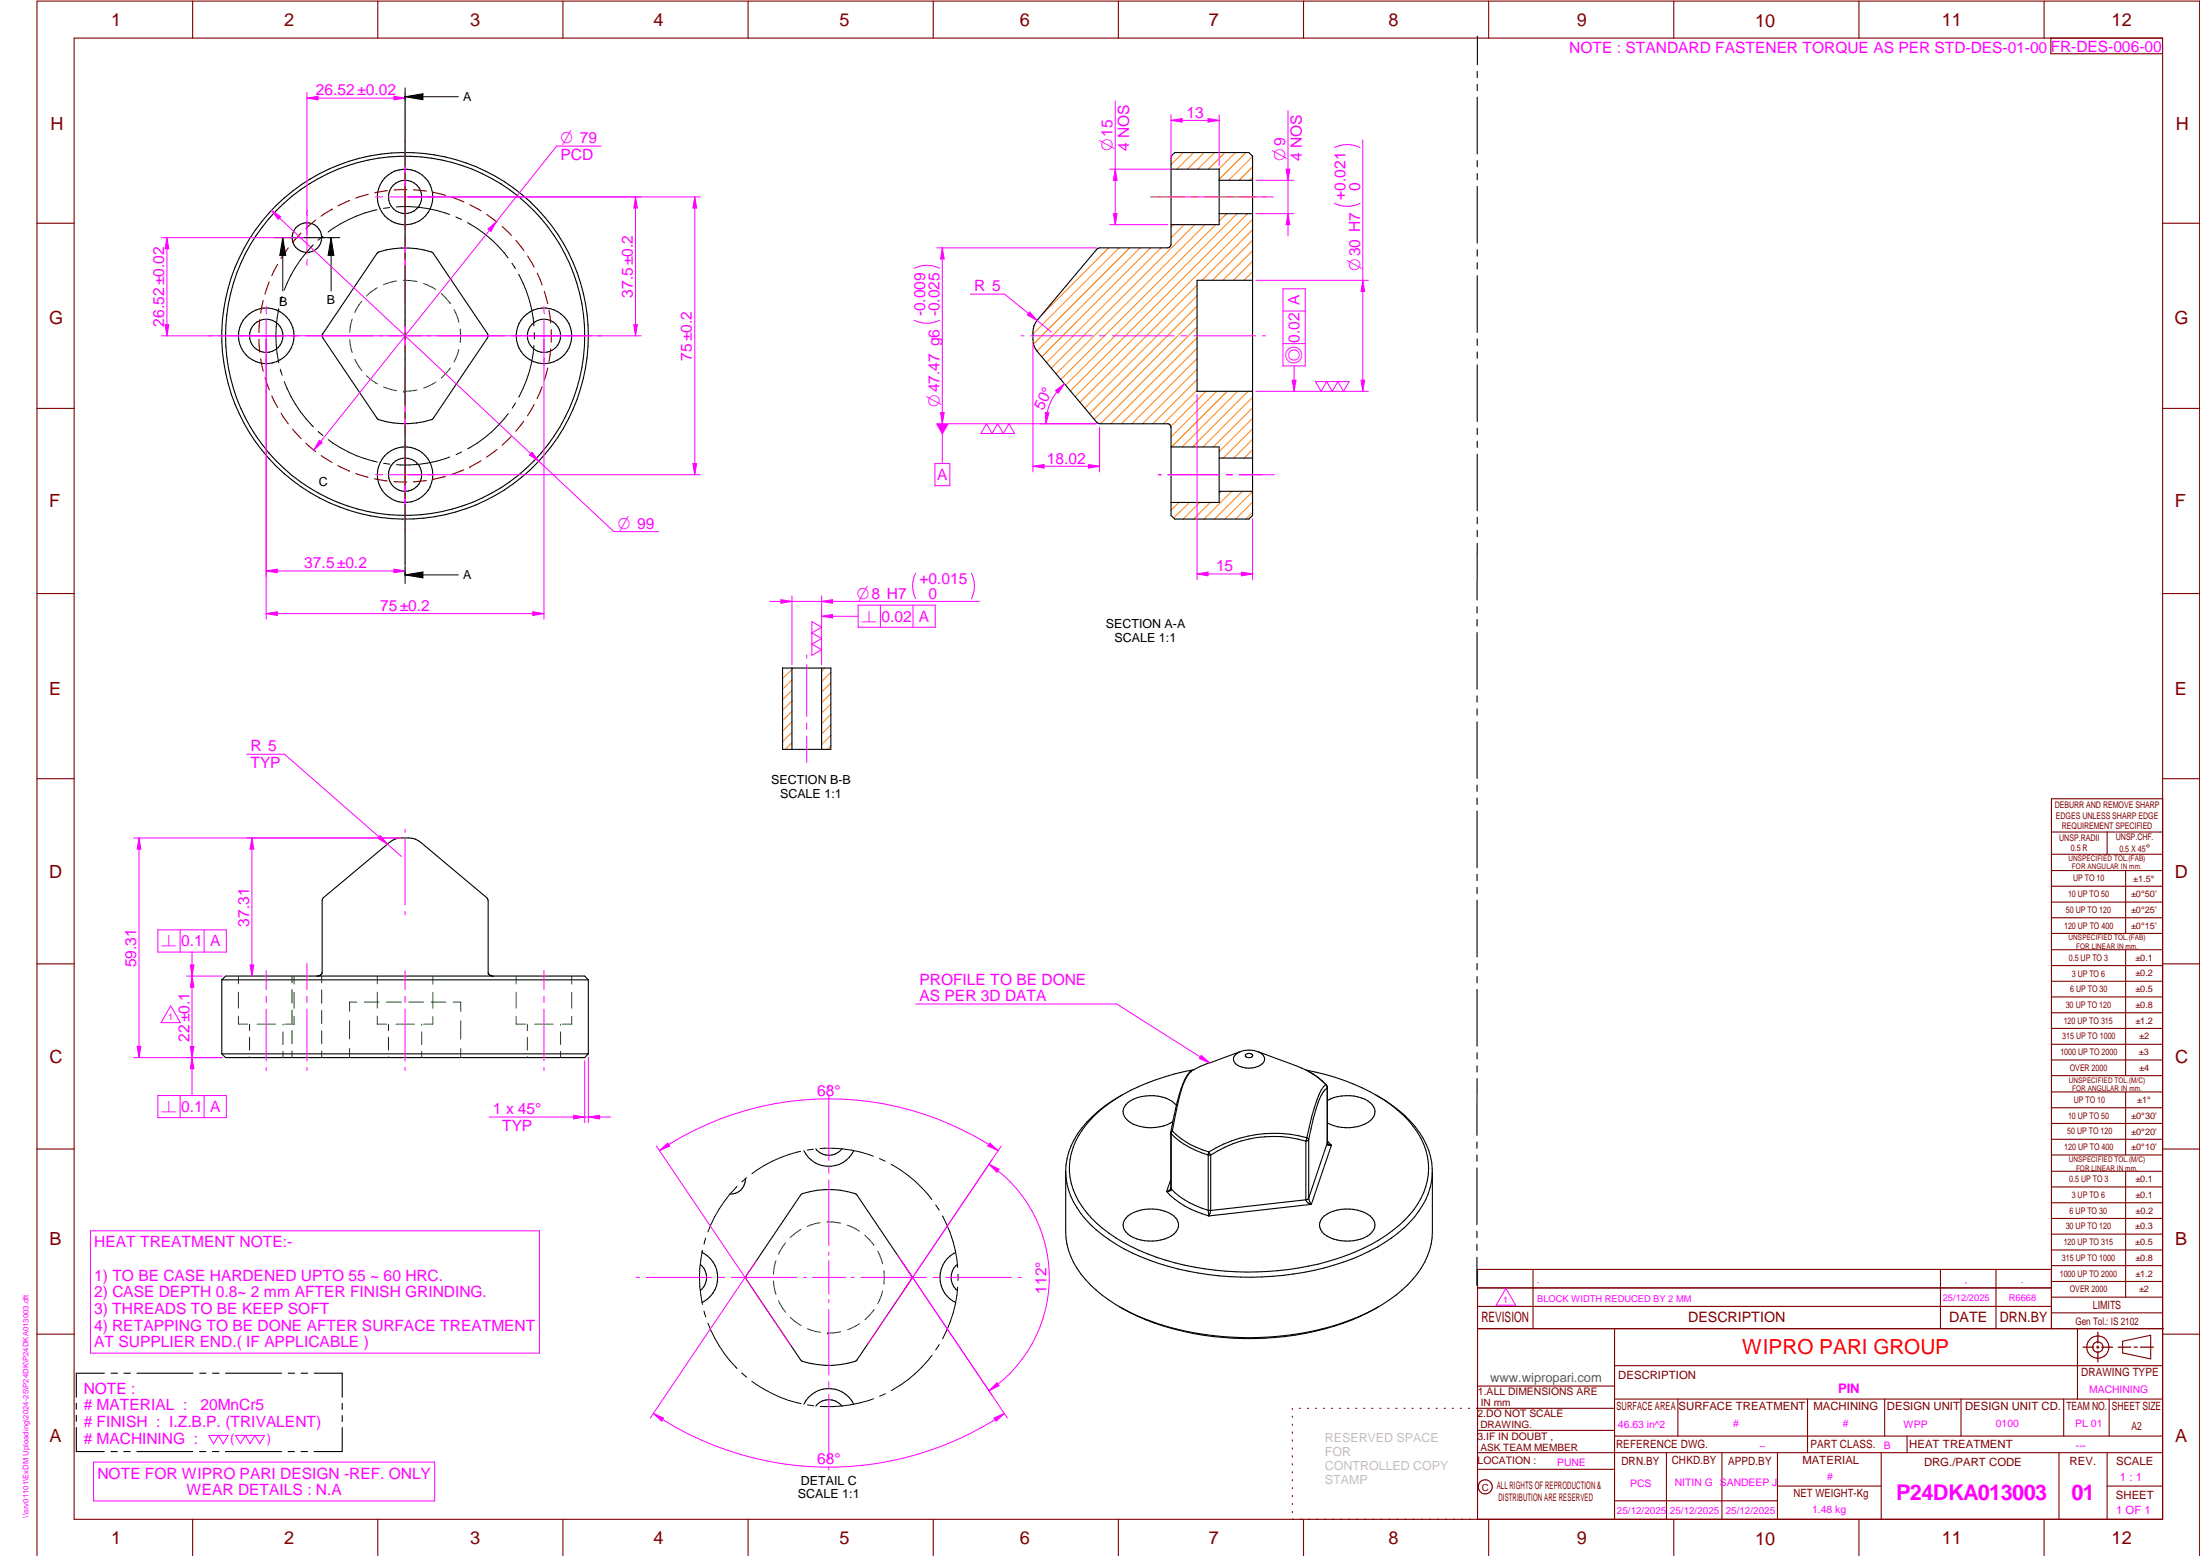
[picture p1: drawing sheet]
<svg xmlns="http://www.w3.org/2000/svg" width="594mm" height="420mm" viewBox="0 0 594 420" stroke-linecap="round" stroke-linejoin="round" font-family="sans-serif">
<g fill="none" stroke="#800000" stroke-width=".3">
<path d="M20 10.3h564v400h-564zM52 .3v10M102 .3v10M152 .3v10M202 .3v10M252 .3v10M302 .3v10M352 .3v10M402 .3v10M452 .3v10M502 .3v10M552 .3v10"/>
<path d="M553.8 10.3v4.2h30.1M85.2 59.4l-2.6 2.3M89.7 56.5h.1M89.7 56.5l-3 1.9M94.4 54.1l-3.1 1.5M99.4 52.5l-3.3 1M104.6 51.5l-3.4 .6M109.9 51.2l-3.5 .1M111.7 51.3l3.4 .3M116.9 51.9l3.4 .8M122 53.3l3.3 1.2M126.9 55.3l3 1.6"/>
<path d="M131.4 57.9l2.8 2.1M10 60.3h10M72.7 76.1l-1.2 3.3M75 71.4l-1.6 3.1M77.8 66.9l-1.9 2.9M81.3 62.9l-2.4 2.6M135.6 61.2l2.5 2.4M139.3 64.9l2.2 2.7M142.5 69.1l1.7 3M145.1 73.7l1.3 3.3M147 78.7l.9 3.3M584 60.3h10"/>
<path d="M69.9 91.6l.2 3.5M70.1 86.3l-.2 3.5M70.4 96.9l.7 3.3M71.1 81.2l-.7 3.3M147.9 99.4l-.9 3.3M148.2 83.8l.5 3.4M148.7 94.2l-.5 3.4M148.8 89v3.4M10 110.3h10M71.6 102l1.1 3.3M73.4 106.9l1.6 3.1M75.9 111.6l1.9 2.9"/>
<path d="M79 115.9l2.3 2.5M82.6 119.7l2.7 2.3M138.1 117.8l-2.5 2.4M141.4 113.7l-2.1 2.8M144.2 109.3l-1.8 3M146.4 104.4l-1.4 3.3M584 110.3h10M86.7 123l3 1.9M91.2 125.7l3.2 1.5M96 127.8l3.4 1.1M101.1 129.3l3.5 .6M106.4 130l3.4 .2"/>
<path d="M115.1 129.8l-3.5 .3M120.3 128.7l-3.4 .8M125.2 126.9l-3.2 1.2M126.9 126.1h.1M129.9 124.4l-3 1.7M134.2 121.4l-2.8 2M10 160.3h10M584 160.3h10M10 210.3h10M584 215.7h-30v143.1M584 210.3h10M554 224.7h30"/>
<path d="M554 230.7h30M554 235.1h30M554 239.3h30M569 224.7v6M574 235.1v17M554 243.6h30M554 247.8h30M554 252.1h30M554 256.5h30M574 256.5v33.9M10 260.3h10M554 260.7h30"/>
<path d="M554 265h30M554 269.2h30M554 273.5h30M554 277.7h30M584 260.3h10M554 282h30M554 286.2h30M554 290.4h30M554 294.9h30M554 299.1h30M574 294.9v17M10 310.3h10"/>
<path d="M554 303.4h30M554 307.6h30M554 311.9h30M554 316.3h30M574 316.3v34M584 310.3h10M554 320.5h30M554 324.8h30M554 329h30M554 333.2h30M554 337.5h30M399 358.8h185.2"/>
<path d="M399 352.8h155M399 347.8h155M414 342.8v16M436 358.8v51.5M524 342.8v16M539 342.8v16M554 341.8h30M554 346h30M554 350.3h30M554 354.5h30M554 342.8h-155v67.5M561 358.8v19"/>
<path d="M10 360.3h10M399 374.3h37M436 368.8h148M436 377.8h148M453.1 377.8v10M488.1 377.8v14.5M508.9 377.8v10M529.5 377.8v10M557.3 377.8v10M569.5 377.8v10M573.2 362.2l7.6-1.6v6.3l-7.6-1.6zM584 360.3h10"/>
<path d="M349 380.3v.3M349 382.4v.3M349 384.6v.3M349 386.7v.3M349 388.8v.3M349 391v.3M349 393.1v.3M349 395.3v.3M349 397.4v.3M349 399.5v.3M350.9 380.3h.2M353.1 380.3h.2"/>
<path d="M355.2 380.3h.3M357.4 380.3h.3M359.6 380.3h.3M361.7 380.3h.3M363.9 380.3h.3M366.1 380.3h.3M368.3 380.3h.2M370.4 380.3h.3M372.6 380.3h.3M374.8 380.3h.3M376.9 380.3h.4M379.1 380.3h.3"/>
<path d="M381.3 380.3h.3M383.4 380.3h.4M385.6 380.3h.3M387.8 380.3h.3M390 380.3h.3M392.2 380.3h.3M394.3 380.3h.3M396.5 380.3h.3M398.7 380.3h37.3M399 386.2h37M399 396.7h37M436 387.8h148"/>
<path d="M450 392.3v18M465 392.3v18M480 392.3v18M508 392.3v18M515 387.8v4.5M556 392.3v18M569 392.3v18M584 392.3h-185M52 410.3v9.7M102 410.3v9.7M152 410.3v9.7M202 410.3v9.7"/>
<path d="M252 410.3v9.7M302 410.3v9.7M349 401.7v.3M349 403.8v.4M349 406v.3M349 408.1v.3M352 410.3v9.7M402 410.3v9.7M436 405.3h44M452 410.3v9.7M480 401.3h28M502 410.3v9.7"/>
<path d="M552 410.3v9.7M569 401.3h15M10 420v-419.7h584v419.7"/>
<circle cx="566.5" cy="363.8" r="2.99"/>
<circle cx="566.5" cy="363.7" r="1.41"/>
<circle cx="401.1" cy="401.5" r="1.9"/>
</g>
<path d="M67.4 90.7h9M71.9 86.2v9M25.3 394.8h92.1v10.5h-92.1z" fill="none" stroke="#f0f" stroke-width=".27"/>
<g fill="none" stroke="#000" stroke-width=".3">
<path d="M398.9 19.3v1.7M398.9 9.8v7.7M398.9 22.8v1.7M398.9 26.2v15.4M398.9 43.3v1.7M398.9 46.9v1.7M398.9 50.3v15.4M102 68.2a23.1 23.1 0 0 1 14.7 0l15.1 22.3-.2 .7-14.9 22a23.1 23.1 0 0 1-14.7 0l-15-22.3 .2-.8zM398.9 67.4v1.8M398.9 71v1.6M398.9 74.5v15.2M398.9 91.5v1.8"/>
<path d="M398.9 95v1.7M398.9 98.6v15.2M398.9 115.6v1.7M398.9 119.1v1.7M398.9 122.6v15.3M398.9 139.7v1.7M398.9 143.2v1.7M398.9 146.7v15.3M398.9 163.8v1.7M398.9 167.3v1.7M398.9 170.8v15.3M398.9 187.9v1.7"/>
<path d="M398.9 191.4v1.7M398.9 194.9v15.3M398.9 212v1.7M398.9 215.5v1.7M398.9 219v15.3M398.9 236.1v1.7M398.9 239.6v1.7M398.9 243.1v15.3M398.9 260.2v1.7M398.9 263.7v1.7M398.9 267.2v15.3M398.9 284.3v1.7"/>
<path d="M398.9 287.8v1.7M398.9 291.3l-.1 15.3M398.8 308.4v1.6M398.8 311.9v1.7M398.8 315.4v15.3M398.8 332.4v1.8M398.8 336v1.7M398.8 339.5v7.6M20.6 378.9v1.6M28.2 370.8h-7.6v6.5M30 370.8h1.7M33.5 370.8h1.7"/>
<path d="M37 370.8h15.1M53.9 370.8h1.7M57.4 370.8h1.7M60.9 370.8h15.2M77.8 370.8h1.7M81.4 370.8h1.7M84.8 370.8h7.6v6.5M92.4 379v1.6M20.6 385.4v6.6h7.5M20.6 382.2v1.6M30 392h1.7M33.4 392h1.8"/>
<path d="M37 392h15.1M53.9 392h1.7M57.4 392h1.7M60.9 392h15.1M77.8 392h1.7M81.3 392h1.7M92.4 385.5v6.5h-7.6M92.4 382.2v1.6"/>
<circle cx="109.4" cy="53.2" r="7.5"/>
<circle cx="109.4" cy="53.2" r="4.5"/>
<circle cx="82.9" cy="64.2" r="4"/>
<circle cx="71.9" cy="90.7" r="4.5"/>
<circle cx="71.9" cy="90.7" r="7.5"/>
<circle cx="109.4" cy="90.7" r="49.5"/>
<circle cx="109.4" cy="90.7" r="48.5"/>
<circle cx="146.9" cy="90.7" r="4.5"/>
<circle cx="146.9" cy="90.7" r="7.5"/>
<circle cx="109.4" cy="128.2" r="4.5"/>
<circle cx="109.4" cy="128.2" r="7.5"/>
</g>
<path d="M566.5 359.7v3M562.5 363.8h2.9M566.1 363.8h.7M566.5 363.4v.7M566.5 364.9v2.8M567.6 363.8h2.9M572 363.8h3.4M576.3 363.8h.8M578 363.8h3.5" fill="none" stroke="#800000" stroke-width=".34"/>
<g fill="none" stroke="#008000" stroke-width=".27">
<path d="M101.8 77.7l-1.7 1.2-1.1 1M107.1 75.9l-3.6 1M108.9 75.7l3.7 .3M114.4 76.5l3.2 1.6M119.2 79.3l2.4 2.7M94.4 91.7l.2 1.3 .5 2.2M95.1 86.2l-.5 2.1-.2 1.4M95.8 97l1.9 3.1M97.7 81.3l-1.9 3.1M121.6 99.4l-2.4 2.6M122.6 83.6l1.3 3.4M123.9 94.3l-.3 1.1-1 2.3"/>
<path d="M124.3 88.9v3.6M99 101.5l1.1 1 1.8 1.1M103.6 104.5l3.5 1M109 105.7h.1M112.6 105.3l-3.6 .4M117.7 103.2l-3.3 1.6"/>
</g>
<path d="M78.2 90.7h1.4M79.8 90.7h.1" fill="none" stroke="#f0f" stroke-width=".27"/>
<path d="M71.9 82.7v.1M71.9 83v1.4" fill="none" stroke="#f0f" stroke-width=".27"/>
<path d="M63.9 90.7h.1M64.2 90.7h1.4" fill="none" stroke="#f0f" stroke-width=".27"/>
<path d="M82.9 59.6v9.1M78.4 64.2h9M71.9 96.9v1.5M71.9 98.6v.1" fill="none" stroke="#f0f" stroke-width=".27"/>
<path d="M89.1 64.2h1M90.3 64.2h.1" fill="none" stroke="#f0f" stroke-width=".27"/>
<path d="M82.9 56.9v1.1" fill="none" stroke="#f0f" stroke-width=".27"/>
<path d="M75.6 64.2h1.1" fill="none" stroke="#f0f" stroke-width=".27"/>
<path d="M82.9 70.4v1M82.9 71.6v.1M104.9 128.2h9M109.4 123.7v9" fill="none" stroke="#f0f" stroke-width=".27"/>
<path d="M115.6 128.2h1.5M117.3 128.2h.1" fill="none" stroke="#f0f" stroke-width=".27"/>
<path d="M109.4 120.2v.1M109.4 120.5v1.4" fill="none" stroke="#f0f" stroke-width=".27"/>
<path d="M101.4 128.2h.1M101.7 128.2h1.4" fill="none" stroke="#f0f" stroke-width=".27"/>
<g fill="none" stroke="#f0f" stroke-width=".27">
<path d="M109.4 37.7v.9M104.9 53.2h9M109.4 40.3v18.2M109.4 60.4v1.7M109.4 63.8v18.2M56.4 90.7h.9M59 90.7h18.3M79.1 90.7h1.7M82.5 90.7h18.2M102.6 90.7h.8M104.9 90.7h9M109.4 96.7v.8"/>
<path d="M109.4 99.3v18.2M109.4 83.9v.8M109.4 86.2v9M115.4 90.7h.8M118 90.7h18.2M138 90.7h1.7M141.5 90.7h18.2M161.5 90.7h.9M109.4 119.3v1.7M109.4 122.8v18.2M109.4 142.8v.9"/>
</g>
<path d="M115.6 53.2h1.5M117.3 53.2h.1" fill="none" stroke="#f0f" stroke-width=".27"/>
<path d="M109.4 45.2v.1M109.4 45.5v1.4" fill="none" stroke="#f0f" stroke-width=".27"/>
<path d="M101.4 53.2h.1M101.7 53.2h1.4" fill="none" stroke="#f0f" stroke-width=".27"/>
<path d="M109.4 59.4v1.5M109.4 61.1v.1M142.4 90.7h9M146.9 86.2v9" fill="none" stroke="#f0f" stroke-width=".27"/>
<path d="M153.2 90.7h1.4M154.8 90.7h.1" fill="none" stroke="#f0f" stroke-width=".27"/>
<path d="M146.9 82.7v.1M146.9 83v1.4" fill="none" stroke="#f0f" stroke-width=".27"/>
<path d="M138.9 90.7h.1M139.2 90.7h1.4" fill="none" stroke="#f0f" stroke-width=".27"/>
<path d="M73.3 56.8l92.5 86.8h12M73.3 56.8l2.5 1.7-.7 .7zM146.9 96.9v1.5M146.9 98.6v.1M217.8 176.9v.8M217.8 179.5v14M217.8 195.2v1.7M217.8 198.8v7.1" fill="none" stroke="#f0f" stroke-width=".27"/>
<path d="M73.9 64.2h17.9M76.4 64.2l.8 4.8h-1.6zM76.4 64.2v14.4M89.4 64.2l.8 4.8h-1.6zM89.4 64.2v14.4" fill="none" stroke="#000" stroke-width=".27"/>
<path d="M76.4 64.2l.8 4.8h-1.6zM89.4 64.2l.8 4.8h-1.6z" fill="#000"/>
<g fill="none" stroke="#ff8000" stroke-width=".27">
<path d="M211.4 180.4l-.1 .1M213.9 180.8l-2.6 2.5M213.9 183.6l-2.6 2.5M213.9 186.4l-2.6 2.5M213.9 189.3l-2.6 2.5M213.9 192.1l-2.6 2.5M213.9 194.9l-2.6 2.5M213.9 197.7l-2.6 2.5M222.7 180.4l-.8 .9M224.4 181.6l-2.5 2.5M224.4 184.4l-2.5 2.5M224.4 187.2l-2.5 2.5"/>
<path d="M224.4 190.1l-2.5 2.5M224.4 192.9l-2.5 2.5M224.4 195.7l-2.5 2.5M224.4 198.5l-2.5 2.5M213.9 200.6l-1.9 1.8M224.4 201.4l-1.1 1"/>
</g>
<path d="M211.3 180.4h13.1v22h-13.1zM213.9 180.4v22M221.9 180.4v22" fill="none" stroke="#000" stroke-width=".3"/>
<path d="M73.3 56.8l2.5 1.7-.7 .7z" fill="#f0f"/>
<path d="M143.7 122.1l1.8 2.4-2.5-1.6z" fill="none" stroke="#f0f" stroke-width=".27"/>
<path d="M143.7 122.1l1.8 2.4-2.5-1.6z" fill="#f0f"/>
<path d="M82.9 25v38.2M106.4 26l3 .5-3 .5zM109.4 25v64.8" fill="none" stroke="#f0f" stroke-width=".27"/>
<path d="M106.4 26l3 .5-3 .5z" fill="#f0f"/>
<path d="M82.9 26.5l3-.5v1z" fill="none" stroke="#f0f" stroke-width=".27"/>
<path d="M82.9 26.5l3-.5v1z" fill="#f0f"/>
<path d="M82.9 26.5h26.5M43.6 64.2h38.4M43.6 90.7h64.9M44.6 87.7h1l-.5 3z" fill="none" stroke="#f0f" stroke-width=".27"/>
<path d="M44.6 87.7h1l-.5 3z" fill="#f0f"/>
<path d="M45.1 64.2l.5 3h-1z" fill="none" stroke="#f0f" stroke-width=".27"/>
<path d="M45.1 64.2l.5 3h-1z" fill="#f0f"/>
<path d="M110.3 53.2h78.8M187.6 53.2l.5 3h-1zM45.1 64.2v26.5M110.3 128.2h78.8" fill="none" stroke="#f0f" stroke-width=".27"/>
<path d="M187.6 53.2l.5 3h-1z" fill="#f0f"/>
<path d="M187.1 125.2h1l-.5 3z" fill="none" stroke="#f0f" stroke-width=".27"/>
<path d="M187.1 125.2h1l-.5 3z" fill="#f0f"/>
<path d="M187.6 53.2v75M254.5 114.4v10.8M266.4 114.4l1.5 2.7 1.5-2.7 1.5 2.7 1.6-2.7 1.5 2.7h-9.1zM219.2 167.9l2.7 1.5-2.7 1.5 2.7 1.5-2.7 1.5 2.7 1.5-2.7 1.6zM56.4 387.6h5.2l-1.3 2.3-1.3-2.3-1.3 2.3zM63.6 387.6h7.8l-1.3 2.2-1.3-2.2-1.3 2.2-1.3-2.2-1.3 2.2z" fill="none" stroke="#f0f" stroke-width=".27"/>
<g fill="none" stroke="#000" stroke-width=".3">
<path d="M59.9 264.6h99M59.9 264.6v20M59.9 264.6l1-1h97l1 1M85.9 263.5l-.4 .1M87 262.6h.1M87 262.6l-.4 .6-.5 .3M87 262.6l.1-19.9 18.1-15.2a7.4 7.4 0 0 1 6.9-.9l1.5 .9 18.1 15.2 .1 20.1M131.9 262.8l.2 .4 .9 .4M131.9 262.8h.1M133.1 263.6h.1M158.9 264.6v20M59.9 284.6h99"/>
<path d="M59.9 284.6l1 1h97l1-1"/>
</g>
<g fill="none" stroke="#008000" stroke-width=".27">
<path d="M64.4 274.4v2.2h2.5M64.4 263.6v2.1M64.4 267.9v4.3M67.4 276.6v1.7M69.4 276.6h5M76.4 276.6v.2M76.4 278.6v3.5M78.9 263.6v1.8M78.9 267.3v3.5M78.9 272.8v3.6M78.9 278.3v3.6M79.4 274.4v2.2h-2.5"/>
<path d="M79.4 263.6v2.1M79.4 268v4.2M86.9 263.6v1.8M86.9 267.3v3.6M86.9 272.8v3.6M86.9 278.3v3.6M94.4 275.6v4.9M96.3 270.6h-1.9v2.4M98.4 270.6h4M101.9 274.4v2.2h2.5M101.9 263.6v2.1M101.9 267.9v4.3"/>
<path d="M104.4 270.6h4M104.9 276.6v1.7M106.9 276.6h5M110.4 270.6h3.9M113.9 276.6v.2M113.9 278.6v3.5M116.4 270.6h3.9M116.9 274.4v2.2h-2.5M116.9 263.6v2.1M116.9 268v4.2M122.4 270.6h2v2.5M124.4 275.6v5"/>
<path d="M139.4 274.4v2.2h2.5M139.4 263.6v2.1M139.4 267.9v4.3M142.4 276.6v1.7M144.4 276.6h4.9M151.4 276.6v.2M151.4 278.6v3.5M154.4 274.4v2.2h-2.5M154.4 263.6v2.1M154.4 268v4.2M67.4 280.1v3.4M67.4 285.3v.3"/>
<path d="M76.4 283.9v1.7M78.9 283.8v1.8M86.9 283.8v1.8M94.4 283.1v2.5M104.9 280.1v3.4M104.9 285.3v.3M113.9 283.9v1.7M124.4 283.1v2.5M142.4 280.1v3.4M142.4 285.3v.3M151.4 283.9v1.7"/>
</g>
<path d="M252.8 114.4h3.4l-1.7 3z" fill="#f0f"/>
<path d="M252.5 125.2h4v5.9h-4zM36.1 226.3h72.4M36.1 285.6h23.9M37 282.6h1.1l-.6 3z" fill="none" stroke="#f0f" stroke-width=".27"/>
<path d="M37 282.6h1.1l-.6 3z" fill="#f0f"/>
<path d="M37.5 226.3l.6 3h-1.1z" fill="none" stroke="#f0f" stroke-width=".27"/>
<path d="M37.5 226.3l.6 3h-1.1z" fill="#f0f"/>
<path d="M37.5 226.3v59.3M50.4 263.6h9.6M50.4 285.6h9.6M51.4 282.6h1l-.5 3z" fill="none" stroke="#f0f" stroke-width=".27"/>
<path d="M51.4 282.6h1l-.5 3z" fill="#f0f"/>
<path d="M51.9 263.6l.5 3h-1z" fill="none" stroke="#f0f" stroke-width=".27"/>
<path d="M51.9 263.6l.5 3h-1z" fill="#f0f"/>
<path d="M66.6 203.7h10.2l31.6 27.6M102.7 225.6l1.9 2.4-2.5-1.6zM51.9 263.6v22" fill="none" stroke="#f0f" stroke-width=".27"/>
<path d="M102.7 225.6l1.9 2.4-2.5-1.6z" fill="#f0f"/>
<path d="M157.9 286.5v16.6M158.9 285.5v17.6M158.9 301.6l3-.4v.9z" fill="none" stroke="#f0f" stroke-width=".27"/>
<path d="M158.9 301.6l3-.4v.9z" fill="#f0f"/>
<path d="M154.9 301.2l3 .4-3 .5z" fill="none" stroke="#f0f" stroke-width=".27"/>
<path d="M154.9 301.2l3 .4-3 .5z" fill="#f0f"/>
<path d="M51.9 285.6v10.2M132.1 301.6h32.8" fill="none" stroke="#f0f" stroke-width=".27"/>
<path d="M51.9 285.6l.5 3h-1z" fill="#f0f"/>
<path d="M51.9 257.1v6.5M42.6 295.8h18.5v6h-18.5zM48.6 295.8v6M51.9 285.6l.5 3h-1zM55.1 295.8v6" fill="none" stroke="#f0f" stroke-width=".27"/>
<path d="M51.4 260.6h1l-.5 3z" fill="#f0f"/>
<path d="M221.9 166.4h9.8M42.6 251.1h18.5v6h-18.5zM48.6 251.1v6M55.1 251.1v6M51.4 260.6h1l-.5 3z" fill="none" stroke="#f0f" stroke-width=".27"/>
<path d="M221.9 166.4l2.9-.5v1z" fill="#f0f"/>
<path d="M110.3 53.2h62.8M110.3 90.7h62.8M171.1 87.7h1l-.5 3zM221.9 166.4l2.9-.5v1zM231.7 163.4h20.9v6h-20.9zM237.7 163.4v6M246.5 163.4v6" fill="none" stroke="#f0f" stroke-width=".27"/>
<path d="M171.1 87.7h1l-.5 3z" fill="#f0f"/>
<path d="M171.6 53.2l.5 3h-1z" fill="none" stroke="#f0f" stroke-width=".27"/>
<path d="M171.6 53.2l.5 3h-1z" fill="#f0f"/>
<path d="M171.6 53.2v37.5M71.9 91.6v64.1M109.4 91.6v64.1M71.9 154.2l3-.5v.9z" fill="none" stroke="#f0f" stroke-width=".27"/>
<path d="M71.9 154.2l3-.5v.9z" fill="#f0f"/>
<path d="M106.4 153.7l3 .5-3 .4z" fill="none" stroke="#f0f" stroke-width=".27"/>
<path d="M106.4 153.7l3 .5-3 .4z" fill="#f0f"/>
<path d="M71.9 91.6v75.6M146.9 91.6v75.6M71.9 154.2h37.5M71.9 165.7l3-.5v1z" fill="none" stroke="#f0f" stroke-width=".27"/>
<path d="M71.9 165.7l3-.5v1z" fill="#f0f"/>
<path d="M143.9 165.2l3 .5-3 .5z" fill="none" stroke="#f0f" stroke-width=".27"/>
<path d="M143.9 165.2l3 .5-3 .5z" fill="#f0f"/>
<g fill="none" stroke="#f0f" stroke-width=".27">
<path d="M246.8 72.4a7.8 7.8 0 0 1 6.9 0M253 66.9h43M246.8 86.5a7.8 7.8 0 0 0 6.9 0M275.7 90.7h.8M278.3 90.7h16.8M296.8 90.7h1.7M300.3 90.7h16.8M318.8 90.7h1.7M322.4 90.7h16.7M340.9 90.7h.9M253 114.4h43M254 111.4h1l-.5 3z"/>
<path d="M312.8 128.2h.8M315.4 128.2h13.9M331.1 128.2h1.7M334.6 128.2h9.6M71.9 165.7h75M24.4 332.4h121.3v33h-121.3z"/>
</g>
<g fill="none" stroke="#000" stroke-width=".3">
<path d="M316.2 42.2l1-1h20l1 1v97l-1 1h-20l-1-1v-23.8a1.01 1.01 0 0 0-1-1l-18.7-.1-16.4-19.4a7.8 7.8 0 0 1 0-8.5l16.4-19.3 18.7-.2a1.01 1.01 0 0 0 1-.9zM316.2 45.7h13v15h-13M329.2 48.7h9M329.2 57.7h9M338.2 75.7h-14.9v30h14.9M316.2 120.7h13v15h-13M329.2 123.7h9M329.2 132.7h9M303 295.7a31.2 31.2 0 0 0-13.8 13.8 18.2 18.2 0 0 0-1.4 6.8M317.7 298.5a10.3 10.3 0 0 0-10.5-2.1 4.8 4.8 0 0 0-3.9 3.8 5.2 5.2 0 0 0 4.5 4 11.6 11.6 0 0 0 8.9-1.4M321.3 289.6a23.1 23.1 0 0 0-3.8 9.7l-1.3 6.3M321.7 289.2h.1"/>
<path d="M321.7 289.2l-.4 .3M321.7 289.2a12.7 12.7 0 0 0-2.7 5.2l-2.4 11M322.5 288.8a53.2 53.2 0 0 0-26.4 11.9 19.6 19.6 0 0 0-7.1 17.3 23.9 23.9 0 0 0 10.5 15 62.1 62.1 0 0 0 31.4 10.2 74.8 74.8 0 0 0 39.4-7.2 32.2 32.2 0 0 0 13.4-12.4 17.3 17.3 0 0 0-2.1-19.4 39.8 39.8 0 0 0-18.6-12.4 67.1 67.1 0 0 0-10.4-2.9M326.6 286.9l-4.9 2.3M335 283.9a6.8 6.8 0 0 1 4.5 0M335 283.9a2.09 2.09 0 0 0-1.6 3 5.8 5.8 0 0 0 7.8 0 1.79 1.79 0 0 0-1-2.7l-.7-.3 10.4 3.8a21.4 21.4 0 0 1 8.3 5.3M335 283.9l-8.3 3.1M336.5 284.7a1.22 1.22 0 0 1 1.8 .3 1.11 1.11 0 0 1-1.1 .6 1.11 1.11 0 0 1-.9-.7zM353.2 289.2l1.3 .8M355.8 290.9l1.2 .9 1.4 1.6v15.3M358.2 293l-.2-.1a8.5 8.5 0 0 0-2.4 4.2l-1.4 4.4-1.3 5.7M358.2 293l.2 .6a9.3 9.3 0 0 0-2.5 4.1l-1.3 4.4-1.2 5.6"/>
<path d="M358.4 297.2a11.2 11.2 0 0 1 11.6 .6 3.1 3.1 0 0 1-.6 5.3 11.5 11.5 0 0 1-11 .1M371.6 295.7a30 30 0 0 1 14.2 14.9 17.5 17.5 0 0 1-2.7 16.5 39.1 39.1 0 0 1-17.9 12.8 80.4 80.4 0 0 1-57.2-.6 37.2 37.2 0 0 1-17.2-13.2 17.9 17.9 0 0 1-3-9.8M287.8 316.3v16.3a21 21 0 0 0 8.1 15.7 55.4 55.4 0 0 0 27.2 11.7 80.5 80.5 0 0 0 43.8-4.4 36.6 36.6 0 0 0 16.9-13.2 18.1 18.1 0 0 0 3-9.8v-16.3M316.1 305.8l.2 .3M316.1 318.5l-1.1 3.2M316.1 305.8v15.2M316.2 305.6l-.1 .2M316.3 306.1v15l-.4 .5-.9 .1M316.3 306.1a21.8 21.8 0 0 0 10 5.8M316.6 305.4l-.4 .2M316.6 305.4l-.3 .7M316.6 305.4a22.2 22.2 0 0 0 9.8 5.7"/>
<path d="M326.3 311.9v14.9M326.3 311.9h.6M326.4 311.1l.5 .8M326.4 311.1l-.1 .8M326.9 311.9v15M352.6 308.1a30.6 30.6 0 0 0-25.7 3.8M352.6 308.1v15.9M352.9 307.2a33.3 33.3 0 0 0-26.5 3.9M352.9 307.2l.5 .5M352.9 307.2l-.3 .9M353.4 307.7v15.8M353.4 307.7l-.8 .4"/>
<path d="M358.4 308.7l.1 .2M358.4 308.7l-5 14.8M358.4 308.7l1.1 .5M358.4 308.1l1.1 1.1M358.5 309l.6 .3 .4-.1M358.5 309h.1M359.5 309.2l-5.4 16M304.6 328.3a11.2 11.2 0 0 1 12.4 0 3.1 3.1 0 0 1-.7 5.5 11.4 11.4 0 0 1-11.7-.6 2.95 2.95 0 0 1 0-4.9zM315 321.7a23 23 0 0 0 11.4 6.6M316.1 321h.1M316.1 321l-.6 .6-.5 .1M316.1 320.8a20 20 0 0 0 10.2 6"/>
<path d="M316.2 321.2h.1M326.3 326.8l.1 1.5M326.3 326.8l.6 .1M326.9 326.9l-.5 1.4M352.6 324l-25.7 2.9M352.6 324l.6 .8 .9 .4M353.4 323.5l.2 .9 .5 .8M353.4 323.5l-.8 .5M354.1 325.2l-27.7 3.1M357.6 328.3a11.2 11.2 0 0 1 12.4 0 2.95 2.95 0 0 1 0 4.9 11.2 11.2 0 0 1-12.4 0 3 3 0 0 1 0-4.9zM302.3 352.8a69.6 69.6 0 0 0 36.4 8.6 72.5 72.5 0 0 0 30.8-7l2.8-1.6"/>
</g>
<g fill="none" stroke="#000" stroke-width=".27">
<path d="M109.4 23.7v4.8M109.4 28.7v16.3M109.4 26.1h14.4M109.4 26.1l4.8-.8v1.6zM109.4 46.8v1.7M109.4 50.3v16.2M109.4 68.3v1.7M109.4 71.8v16.2M109.4 89.8v1.7M109.4 93.3v16.2M109.4 111.3v1.7M109.4 114.8v16.3"/>
<path d="M109.4 132.8v1.7M109.4 136.4v16.2M109.4 155.2l4.8-.8v1.6zM109.4 152.8v4.8M109.4 155.2h14.4"/>
</g>
<path d="M109.4 26.1l4.8-.8v1.6zM109.4 155.2l4.8-.8v1.6z" fill="#000"/>
<g fill="none" stroke="#ff8000" stroke-width=".27">
<path d="M319.5 41.2l-3.3 3.3M322.3 41.2l-4.5 4.5M325.2 41.2l-4.5 4.5M328 41.2l-4.5 4.5M330.8 41.2l-4.5 4.5M331.3 57.7l-2.1 2M333.6 41.2l-4.5 4.5M334.1 57.7l-46.3 46.3M336.5 41.2l-7.3 7.2M336.9 57.7l-47.9 47.9M338.2 47.9l-.8 .8M338.2 45.1l-3.6 3.6"/>
<path d="M338.2 42.2l-6.4 6.5M338.2 59.2l-47.8 47.9M296.3 67.2l-.3 .2M299.4 66.9l-18.1 18.1M302.2 66.9l-23.3 23.3M305 66.9l-25.9 26M307.9 66.9l-27.9 27.9M310.7 66.9l-29.4 29.5M313.5 66.9l-30.9 31M316.9 60.7l-.7 .7M319.8 60.7l-3.6 3.5M322.6 60.7l-38.7 38.7"/>
<path d="M323.3 79.9l-30.4 30.3M323.3 77l-31.7 31.6M325.5 60.7l-40.3 40.3M328.3 60.7l-41.8 41.8M338.2 73.4l-2.3 2.3M338.2 70.5l-5.1 5.2M338.2 67.7l-8 8M338.2 64.9l-10.8 10.8M338.2 62l-13.6 13.7M323.3 99.7l-14.8 14.7M323.3 96.8l-17.7 17.6M323.3 94l-20.5 20.4"/>
<path d="M323.3 91.2l-23.3 23.2M323.3 88.3l-26.1 26.1M323.3 85.5l-27.8 27.7M323.3 82.7l-29.1 29M323.3 105.3l-9.2 9.1M323.3 102.5l-12 11.9M325.7 105.7l-9.5 9.5M328.5 105.7l-12.3 12.3M331.4 105.7l-15 15M334.2 105.7l-15 15M337 105.7l-15 15M338.2 118.6l-5 5.1"/>
<path d="M338.2 115.8l-7.9 7.9M338.2 110.1l-10.5 10.6M338.2 112.9l-9 9.1M338.2 107.3l-13.3 13.4M318.3 135.7l-2.1 2.1M321.2 135.7l-4.3 4.2M324 135.7l-4.5 4.5M326.8 135.7l-4.5 4.5M329.8 132.7l-.6 .6M332.6 132.7l-7.4 7.5M335.5 132.7l-7.5 7.5M338.2 138.4l-1.7 1.8"/>
<path d="M338.2 135.6l-4.6 4.6M338.2 132.8l-7.4 7.4M338.2 121.4l-2.2 2.3"/>
</g>
<path d="M310.7 53.2h9.2M321.7 53.2h1.8M325.2 53.2h14M341 53.2h.8" fill="none" stroke="#808000" stroke-width=".27"/>
<path d="M254 111.4h1l-.5 3z" fill="#f0f"/>
<path d="M254.5 66.9l.5 3h-1z" fill="none" stroke="#f0f" stroke-width=".27"/>
<path d="M254.5 66.9l.5 3h-1z" fill="#f0f"/>
<path d="M299.7 45.7h16.6M301.2 45.7l.5 3h-1.1zM254.5 66.9v47.5M299.7 60.7h15.6" fill="none" stroke="#f0f" stroke-width=".27"/>
<path d="M301.2 45.7l.5 3h-1.1z" fill="#f0f"/>
<path d="M300.6 57.7h1.1l-.5 3z" fill="none" stroke="#f0f" stroke-width=".27"/>
<path d="M300.6 57.7h1.1l-.5 3z" fill="#f0f"/>
<path d="M301.2 27.3v33.4M339.1 48.7h10.2M339.1 57.7h10.2M347.3 45.7h1l-.5 3z" fill="none" stroke="#f0f" stroke-width=".27"/>
<path d="M347.3 45.7h1l-.5 3z" fill="#f0f"/>
<path d="M347.8 57.7l.5 3h-1z" fill="none" stroke="#f0f" stroke-width=".27"/>
<path d="M347.8 57.7l.5 3h-1z" fill="#f0f"/>
<path d="M316.2 31v12M316.2 32.5l3-.5v1zM329.2 31v13.8M347.8 29.8v33.9" fill="none" stroke="#f0f" stroke-width=".27"/>
<path d="M316.2 32.5l3-.5v1z" fill="#f0f"/>
<path d="M326.2 32l3 .5-3 .5z" fill="none" stroke="#f0f" stroke-width=".27"/>
<path d="M326.2 32l3 .5-3 .5z" fill="#f0f"/>
<path d="M316.2 32.5h13M278.9 92.6v34.8M296.9 115.3v12.1M278.9 125.9l3-.5v1z" fill="none" stroke="#f0f" stroke-width=".27"/>
<path d="M278.9 125.9l3-.5v1z" fill="#f0f"/>
<path d="M294 125.4l2.9 .5-2.9 .5z" fill="none" stroke="#f0f" stroke-width=".27"/>
<path d="M294 125.4l2.9 .5-2.9 .5z" fill="#f0f"/>
<path d="M280.9 114.4h15.1M285 105.5l2.4-1.8-1.7 2.5zM278.9 125.9h18" fill="none" stroke="#f0f" stroke-width=".27"/>
<path d="M285 105.5l2.4-1.8-1.7 2.5z" fill="#f0f"/>
<path d="M282.3 111.4l.9 .1-.8 2.9z" fill="none" stroke="#f0f" stroke-width=".27"/>
<path d="M282.3 111.4l.9 .1-.8 2.9z" fill="#f0f"/>
<path d="M262 79.4h9.3l12.6 10.3M278 84.2l2 2.3-2.6-1.5zM287.4 103.7a13.9 13.9 0 0 0-5 10.7" fill="none" stroke="#f0f" stroke-width=".27"/>
<path d="M278 84.2l2 2.3-2.6-1.5z" fill="#f0f"/>
<path d="M360.4 39.8a7.8 7.8 0 0 1 6.9 0M367.3 54.9a7.5 7.5 0 0 1-6.9 0M339.1 75.7h30.4M339.1 105.7h30.4M367.5 102.7h1l-.5 3z" fill="none" stroke="#f0f" stroke-width=".27"/>
<path d="M367.5 102.7h1l-.5 3z" fill="#f0f"/>
<path d="M368 75.7l.5 3h-1z" fill="none" stroke="#f0f" stroke-width=".27"/>
<path d="M368 75.7l.5 3h-1z" fill="#f0f"/>
<path d="M368 37.8v67.9M312.8 53.2h.8M315.4 53.2h13.9M331.1 53.2h1.7M334.6 53.2h9.3M323.3 106.6v49.9M312.8 128.2h.8M315.4 128.2h13.9M331.1 128.2h1.7M334.6 128.2h6.1M323.3 155l2.9-.5v1zM338.2 140.1v16.4" fill="none" stroke="#f0f" stroke-width=".27"/>
<path d="M323.3 155l2.9-.5v1z" fill="#f0f"/>
<path d="M335.2 154.5l3 .5-3 .5z" fill="none" stroke="#f0f" stroke-width=".27"/>
<path d="M335.2 154.5l3 .5-3 .5z" fill="#f0f"/>
<g fill="none" stroke="#f0f" stroke-width=".27">
<path d="M162.3 39.5h-12l-65.6 82M86.2 118.9l.8 .6-2.3 2zM323.3 155h14.9M109.4 223.9v.9M109.4 226.6v17.7M109.4 246.1v.9M71.9 262.1v5.1M71.9 269v1.7M71.9 272.5v14M82.9 260.1v7.1M82.9 269v1.7M82.9 272.5v14"/>
<path d="M109.4 262.1v5.1M109.4 269v1.7M109.4 272.5v14M146.9 262.1v5.1M146.9 269v1.7M146.9 272.5v14M71.9 288.2v.9M82.9 288.2v.9M109.4 288.2v.9M146.9 288.2v.9"/>
</g>
<g fill="none" stroke="#000" stroke-width=".27">
<path d="M101.8 56.6a34.4 34.4 0 0 0-13.2 6.1M105.2 56l-1.7 .3M107.1 55.9a34.1 34.1 0 0 1 14.3 2M123.1 58.6l1.5 .7M84.6 66.1l-.3 .3a34.9 34.9 0 0 0-7.6 12M87.2 63.8l-1.3 1.1M126.2 60.1a33.4 33.4 0 0 1 11 9.5M138.3 71.1l.9 1.4M140.1 74.1l.1 .2a34.1 34.1 0 0 1 4 13.7M75.3 83.4h.1M75.3 83.4a35 35 0 0 0 0 14.6M75.7 99.7l.5 1.6"/>
<path d="M76.2 80.1l-.5 1.6M144.2 93.3a34.2 34.2 0 0 1-4.1 13.9M144.3 89.8v1.7M76.7 103a35.1 35.1 0 0 0 7.9 12.3M85.9 116.5l1.3 1.1M88.6 118.7a34.4 34.4 0 0 0 13.2 6.1M137.2 111.7a33.3 33.3 0 0 1-10.9 9.5M139.2 108.8l-.9 1.4M103.6 125.1l1.7 .2M121.4 123.4a33.6 33.6 0 0 1-14.3 2.1M124.7 122l-1.6 .8M201.6 318.1l-1.3 1.1"/>
<path d="M216.2 310.9a33.8 33.8 0 0 0-13.2 6M219.7 310.3l-1.7 .3M221.4 310.1a33.5 33.5 0 0 1 14.4 2.1M237.5 312.8l1.5 .8M240.7 314.4a33.8 33.8 0 0 1 10.9 9.5M189.6 337.7a34.2 34.2 0 0 0 .1 14.6M189.6 337.7h.1M190.6 334.3l-.5 1.7M199 320.4a35.4 35.4 0 0 0-7.8 12.2M252.7 325.4l.9 1.4M254.5 328.3l.1 .2a34.1 34.1 0 0 1 4 13.8M190.1 354l.5 1.6"/>
<path d="M191.2 357.3a35.1 35.1 0 0 0 7.8 12.2M258.6 347.6a34.1 34.1 0 0 1-4.1 13.9M258.7 344.1v1.7M200.3 370.8l1.3 1.1M203 373a35.9 35.9 0 0 0 13.3 6M218 379.3l1.7 .3M235.9 377.7a35.5 35.5 0 0 1-14.4 2.1M239.1 376.3l-1.6 .7M251.7 366a34.6 34.6 0 0 1-11 9.5M253.6 363.1l-.9 1.4"/>
</g>
<path d="M201.3 318.3a4 4 0 0 1-4.2 4.1M227.3 310.2a4.4 4.4 0 0 1-7 0M230.5 310.7a7.5 7.5 0 0 1-6.7 4.2 7.5 7.5 0 0 1-6.7-4.2M189.6 338.2a7.5 7.5 0 0 1 4.2 6.7 7.5 7.5 0 0 1-4.2 6.8M216.4 322.5a22.3 22.3 0 0 1 14.8 0l15 22.3-.2 .7-14.8 22a22.3 22.3 0 0 1-14.8 0l-15-22.4 .2-.7zM258.1 338.2a7.5 7.5 0 0 0-4.3 6.7 7.5 7.5 0 0 0 4.3 6.8M189.1 341.5a4.4 4.4 0 0 1 0 6.9M258.5 341.5a4.4 4.4 0 0 0 0 6.9M220.3 379.7a4.4 4.4 0 0 1 7 0M230.5 379.2a7.5 7.5 0 0 0-6.7-4.2 7.5 7.5 0 0 0-6.7 4.2" fill="none" stroke="#000" stroke-width=".3"/>
<g fill="none" stroke="#008000" stroke-width=".27">
<path d="M212.1 335.6l-1.9 3.1M216.3 332l-2.9 2.2M221.5 330.2l-1.2 .2-2.3 .8M223.3 329.9l3.7 .4M228.8 330.8l2.3 1 1 .6M233.5 333.5l2.5 2.8M237 337.9l1.3 3.3M208.9 345.9l.1 1.4 .5 2.2M209.5 340.4l-.5 2.2-.1 1.4M210.2 351.2l1.9 3.1M213.4 355.7l2.9 2.2M218 358.8l2.3 .7 1.2 .2"/>
<path d="M223.4 360h.1M227 359.6l-3.6 .4M232.1 357.4l-3.3 1.7M236 353.6l-2.4 2.7M238.3 348.6l-1.3 3.4M238.7 343.1v3.7"/>
</g>
<path d="M86.2 118.9l.8 .6-2.3 2z" fill="#f0f"/>
<path d="M131.8 61.8l2.3-2-1.5 2.7z" fill="none" stroke="#f0f" stroke-width=".27"/>
<path d="M131.8 61.8l2.3-2-1.5 2.7z" fill="#f0f"/>
<path d="M204.3 340.4l-28.7 42.5M243.5 340.5l28.5 42.4M176.4 381.7l2.8 1.2-.5 .9z" fill="none" stroke="#f0f" stroke-width=".27"/>
<path d="M176.4 381.7l2.8 1.2-.5 .9z" fill="#f0f"/>
<path d="M268.4 382.9l2.8-1.2-2.2 2.1z" fill="none" stroke="#f0f" stroke-width=".27"/>
<path d="M268.4 382.9l2.8-1.2-2.2 2.1z" fill="#f0f"/>
<path d="M301.5 271.1l25.2 15.9M176.4 381.7a84.7 84.7 0 0 0 94.8 0" fill="none" stroke="#f0f" stroke-width=".27"/>
<path d="M324.4 285l2.3 2-2.9-1.2z" fill="#f0f"/>
<g fill="none" stroke="#f0f" stroke-width=".27">
<path d="M247.3 271.1h54.2M223.8 292.9v.9M223.8 295.6v17.7M324.4 285l2.3 2-2.9-1.2zM177.2 309.5l36.4 53.8M223.8 315.1v1.7M223.8 318.6v17.7M267.3 308.7l2.2 2-2.8-1.2zM270.4 309.5l-36.1 53.4M223.8 338.1v.9M171.8 344.9h.9M174.5 344.9h17.7"/>
<path d="M194 344.9h1.7M197.5 344.9h17.7M217 344.9h.8M219.3 344.9h9M223.8 350.9v.9M223.8 353.6v17.7M223.8 340.4v9.1M229.8 344.9h.8M232.4 344.9h17.7M251.9 344.9h1.8M255.4 344.9h17.7M274.9 344.9h.9"/>
<path d="M223.8 373.1v1.7M223.8 376.6v17.7M223.8 396.1v.9"/>
</g>
<path d="M267.3 308.7l2.2 2-2.8-1.2z" fill="#f0f"/>
<path d="M178.1 310.7l2.2-2 .6 .8z" fill="none" stroke="#f0f" stroke-width=".27"/>
<path d="M178.1 310.7l2.2-2 .6 .8z" fill="#f0f"/>
<path d="M178.1 310.7a81.8 81.8 0 0 1 91.4 0M267.9 313.1l-23.5 34.9M242.4 338.9l25.5 37.9M269.2 373.4l.6 .8-2.7 1.3z" fill="none" stroke="#f0f" stroke-width=".27"/>
<path d="M269.2 373.4l.6 .8-2.7 1.3z" fill="#f0f"/>
<path d="M267.1 314.4l2.7 1.3-.6 .8z" fill="none" stroke="#f0f" stroke-width=".27"/>
<path d="M267.1 314.4l2.7 1.3-.6 .8z" fill="#f0f"/>
<path d="M66.5 226.3h41M67.5 260.6h1l-.5 3zM267.1 314.4a36.9 36.9 0 0 1 0 61.1" fill="none" stroke="#f0f" stroke-width=".27"/>
<path d="M67.5 260.6h1l-.5 3z" fill="#f0f"/>
<path d="M68 226.3l.5 3h-1z" fill="none" stroke="#f0f" stroke-width=".27"/>
<path d="M68 226.3l.5 3h-1z" fill="#f0f"/>
<path d="M247.3 154.8a7.5 7.5 0 0 0 0 6.9M262.3 154.8a7.8 7.8 0 0 1 0 6.9M210.9 161.9l3 .5-3 .5zM213.9 160.9v18.6M221.9 160.9v18.6M68 226.3v37.3" fill="none" stroke="#f0f" stroke-width=".27"/>
<path d="M210.9 161.9l3 .5-3 .5z" fill="#f0f"/>
<path d="M221.9 162.4l2.9-.5v1z" fill="none" stroke="#f0f" stroke-width=".27"/>
<path d="M221.9 162.4l2.9-.5v1z" fill="#f0f"/>
<path d="M349.5 98.8v6.9M207.8 162.4h56.6" fill="none" stroke="#f0f" stroke-width=".27"/>
<path d="M348.9 102.7h1.1l-.5 3z" fill="#f0f"/>
<path d="M346.4 78h6.1v20.8h-6.1zM346.4 92.8h6.1M346.4 84h6.1M348.9 102.7h1.1l-.5 3zM355.2 103h9.1l-1.5 2.7-1.5-2.7-1.6 2.7-1.4-2.7-1.6 2.7zM46.1 271.6l2.6 4.5h-5.2zM406.6 347.9l2.7 4.5h-5.3z" fill="none" stroke="#f0f" stroke-width=".27"/>
<g font-size="5.9" fill="#f0f">
<text x="512" y="405.1">P24DKA013003</text>
<text x="559.4" y="405.1">01</text>
</g>
<text font-size="5.6" fill="#f00" x="470.5" y="365.5">WIPRO PARI GROUP</text>
<g font-size="4.9" fill="#800000">
<text x="30" y="6.9">1</text>
<text x="76.7" y="6.9">2</text>
<text x="127" y="6.9">3</text>
<text x="176.5" y="6.9">4</text>
<text x="226.7" y="6.9">5</text>
<text x="275.4" y="6.9">6</text>
<text x="326.4" y="6.9">7</text>
<text x="375" y="6.9">8</text>
<text x="425.8" y="6.9">9</text>
<text x="473.9" y="7.3">10</text>
<text x="524.3" y="6.9">11</text>
<text x="570.2" y="6.9">12</text>
<text x="13.6" y="35.1">H</text>
<text x="587.6" y="35.1">H</text>
<text x="13.2" y="87.5">G</text>
<text x="587.2" y="87.5">G</text>
<text x="13.2" y="137">F</text>
<text x="587.2" y="137">F</text>
<text x="13.2" y="187.6">E</text>
<text x="587.2" y="187.6">E</text>
<text x="13.2" y="237">D</text>
<text x="587.2" y="237">D</text>
<text x="13.4" y="287.1">C</text>
<text x="587.4" y="287.1">C</text>
<text x="13.4" y="336.2">B</text>
<text x="587.4" y="336.2">B</text>
<text x="13.4" y="389.3">A</text>
<text x="587.4" y="389.3">A</text>
<text x="30" y="416.9">1</text>
<text x="76.7" y="416.9">2</text>
<text x="127" y="416.9">3</text>
<text x="176.5" y="416.9">4</text>
<text x="226.7" y="416.9">5</text>
<text x="275.4" y="416.9">6</text>
<text x="326.4" y="416.9">7</text>
<text x="375" y="416.9">8</text>
<text x="425.8" y="416.9">9</text>
<text x="473.9" y="417.3">10</text>
<text x="524.3" y="416.9">11</text>
<text x="570.2" y="416.9">12</text>
</g>
<g font-size="4.6" fill="#f0f">
<text x="151.4" y="38.7">O 79</text>
<text x="300.4" y="40.9" transform="rotate(-90 300.4 40.9)">O15</text>
<text x="347.1" y="43.5" transform="rotate(-90 347.1 43.5)">O9</text>
<text x="367.3" y="73.2" transform="rotate(-90 367.3 73.2)">O30 H7</text>
<text x="350.9" y="98.3" transform="rotate(-90 350.9 98.3)">a</text>
<text x="253.7" y="110" transform="rotate(-90 253.7 110)">O47.47 g6</text>
<text x="166.8" y="142.8">O 99</text>
<text x="231.3" y="161.7">O8 H7</text>
<text x="232.7" y="167.9">n</text>
<text x="43.6" y="255.6">n</text>
<text x="43.6" y="300.3">n</text>
</g>
<g font-size="4.2" fill="#f0f">
<text x="423.7" y="14.3">NOTE : STANDARD FASTENER TORQUE AS PER STD-DES-01-00</text>
<text x="553.8" y="14">FR-DES-006-00</text>
<text x="85.3" y="25.7">26.52±0.02</text>
<text x="320.4" y="31.7">13</text>
<text x="304.9" y="40.9" transform="rotate(-90 304.9 40.9)">4 NOS</text>
<text x="151.4" y="43.2">PCD</text>
<text x="351.6" y="43.5" transform="rotate(-90 351.6 43.5)">4 NOS</text>
<text x="363.3" y="53.9" transform="rotate(-90 363.3 53.9)">+0.021</text>
<text x="367.3" y="51.5" transform="rotate(-90 367.3 51.5)">0</text>
<text x="170.9" y="80.4" transform="rotate(-90 170.9 80.4)">37.5±0.2</text>
<text x="263.1" y="78.7">R 5</text>
<text x="44.3" y="88.3" transform="rotate(-90 44.3 88.3)">26.52±0.02</text>
<text x="249.8" y="85.4" transform="rotate(-90 249.8 85.4)">-0.009</text>
<text x="253.7" y="85.4" transform="rotate(-90 253.7 85.4)">-0.025</text>
<text x="350.9" y="92.5" transform="rotate(-90 350.9 92.5)">0.02 A</text>
<text x="186.9" y="97.4" transform="rotate(-90 186.9 97.4)">75±0.2</text>
<text x="281.7" y="111" transform="rotate(-65 281.7 111)">50°</text>
<text x="282.7" y="125.2">18.02</text>
<text x="253.1" y="129.7">A</text>
<text x="82.2" y="153.4">37.5±0.2</text>
<text x="328.4" y="154.2">15</text>
<text x="248.3" y="157.8">+0.015</text>
<text x="250.7" y="161.7">0</text>
<text x="102.7" y="164.9">75±0.2</text>
<text x="238" y="167.9">0.02 A</text>
<text x="67.6" y="202.9">R 5</text>
<text x="67.6" y="207.4">TYP</text>
<text x="67.3" y="250.2" transform="rotate(-90 67.3 250.2)">37.31</text>
<text x="48.9" y="255.6">0.1 A</text>
<text x="36.8" y="261.2" transform="rotate(-90 36.8 261.2)">59.31</text>
<text x="248.3" y="265.9">PROFILE TO BE DONE</text>
<text x="248.3" y="270.4">AS PER 3D DATA</text>
<text x="51.1" y="281.3" transform="rotate(-90 51.1 281.3)">22±0.1</text>
<text x="220.6" y="296">68°</text>
<text x="48.9" y="300.3">0.1 A</text>
<text x="133.1" y="300.9">1 x 45°</text>
<text x="135.6" y="305.4">TYP</text>
<text x="25.4" y="336.8">HEAT TREATMENT NOTE:-</text>
<text x="25.4" y="345.9">1) TO BE CASE HARDENED UPTO 55 ~ 60 HRC.</text>
<text x="25.4" y="350.4">2) CASE DEPTH 0.8~ 2 mm AFTER FINISH GRINDING.</text>
<text x="282.6" y="349.3" transform="rotate(-90 282.6 349.3)">112°</text>
<text x="25.4" y="354.8">3) THREADS TO BE KEEP SOFT</text>
<text x="25.4" y="359.4">4) RETAPPING TO BE DONE AFTER SURFACE TREATMENT</text>
<text x="25.4" y="363.9">AT SUPPLIER END.( IF APPLICABLE )</text>
<text x="22.6" y="376.3">NOTE :</text>
<text x="22.6" y="380.8"># MATERIAL :</text>
<text x="54.1" y="380.8">20MnCr5</text>
<text x="22.6" y="385.3"># FINISH : I.Z.B.P. (TRIVALENT)</text>
<text x="22.6" y="389.8"># MACHINING :</text>
<text x="220.6" y="395.4">68°</text>
<text x="26.3" y="399.3">NOTE FOR WIPRO PARI DESIGN -REF. ONLY</text>
<text x="50.3" y="403.8">WEAR DETAILS : N.A</text>
</g>
<g font-size="3.9" fill="#800000">
<text x="400" y="357.1">REVISION</text>
<text x="455.9" y="357.1">DESCRIPTION</text>
<text x="526.4" y="357.1">DATE</text>
<text x="540" y="357.1">DRN.BY</text>
</g>
<text font-size="3.6" fill="#f0f" x="496.4" y="376.1">PIN</text>
<text font-size="3.5" fill="#00f" x="402.4" y="373.3">www.wipropari.com</text>
<g font-size="3.5" fill="#f0f">
<text x="62.1" y="389.6">(</text>
<text x="72.1" y="389.6">)</text>
</g>
<g font-size="3.4">
<text x="125.1" y="27.3">A</text>
<text x="75.4" y="82.7">B</text>
<text x="88.3" y="82.2">B</text>
<text x="86.1" y="131.3">C</text>
<text x="125.1" y="156.4">A</text>
<text x="298.6" y="169.7">SECTION A-A</text>
<text x="301" y="173.3">SCALE 1:1</text>
<text x="208.3" y="211.8">SECTION B-B</text>
<text x="210.6" y="215.4">SCALE 1:1</text>
<text x="216.2" y="401">DETAIL C</text>
<text x="215.5" y="404.6">SCALE 1:1</text>
</g>
<g font-size="3.4" fill="#c0c0c0">
<text x="357.8" y="389.5">RESERVED SPACE</text>
<text x="357.8" y="393.3">FOR</text>
<text x="357.8" y="397">CONTROLLED COPY</text>
<text x="357.8" y="400.8">STAMP</text>
</g>
<g font-size="3.1" fill="#800000">
<text x="565.1" y="353.5">LIMITS</text>
<text x="562" y="371.7">DRAWING TYPE</text>
<text x="437" y="372.3">DESCRIPTION</text>
<text x="436.5" y="380.8">SURFACE AREA</text>
<text x="453.3" y="380.8">SURFACE TREATMENT MACHINING</text>
<text x="509.5" y="380.8">DESIGN UNIT DESIGN UNIT CD.</text>
<text x="558" y="380.6">TEAM NO.</text>
<text x="570.3" y="380.7">SHEET SIZE</text>
<text x="575.6" y="386.1">A2</text>
<text x="436.4" y="391.1">REFERENCE DWG.</text>
<text x="437.8" y="395.5">DRN.BY</text>
<text x="451.4" y="395.4">CHKD.BY</text>
<text x="466.6" y="395.5">APPD.BY</text>
<text x="486.7" y="395.4">MATERIAL</text>
<text x="488.9" y="390.9">PART CLASS.</text>
<text x="515.6" y="390.9">HEAT TREATMENT</text>
<text x="519.6" y="395.9">DRG./PART CODE</text>
<text x="558.9" y="395.5">REV.</text>
<text x="571.4" y="395.6">SCALE</text>
<text x="484.3" y="404.2">NET WEIGHT-Kg</text>
<text x="571.4" y="404.7">SHEET</text>
</g>
<g font-size="3.1" fill="#f0f">
<text x="572.5" y="399.9">1 : 1</text>
<text x="571.4" y="408.8">1 OF 1</text>
</g>
<text font-size="3" fill="#800000" x="579.5" y="230.1">°</text>
<g font-size="2.8" fill="#800000">
<text x="560.4" y="357.7">Gen Tol.: IS 2102</text>
<text x="399.1" y="376.6">1.ALL DIMENSIONS ARE</text>
<text x="399" y="382.7">2.DO NOT SCALE</text>
<text x="399" y="388.7">3.IF IN DOUBT ,</text>
<text x="399" y="395.4">LOCATION :</text>
<text x="404.2" y="402">ALL RIGHTS OF REPRODUCTION &amp;</text>
<text x="404.7" y="405.4">DISTRIBUTION ARE RESERVED</text>
</g>
<g font-size="2.8" fill="#f0f">
<text x="564.2" y="376.2">MACHINING</text>
<text x="436.9" y="385.5">46.63 in^2</text>
<text x="468" y="385.3">#</text>
<text x="497.6" y="385.2">#</text>
<text x="514" y="385.5">WPP</text>
<text x="538.9" y="385.4">0100</text>
<text x="560.4" y="385.3">PL 01</text>
<text x="420.5" y="396">PUNE</text>
<text x="508.7" y="391.2">B</text>
<text x="560.6" y="391.2">---</text>
<text x="440.2" y="401.5">PCS</text>
<text x="452.2" y="401.3">NITIN G SANDEEP J</text>
<text x="493.4" y="399.5">#</text>
<text x="489.3" y="408.5">1.48 kg</text>
</g>
<g font-size="2.7" fill="#800000">
<text x="399.9" y="379.7">IN mm</text>
<text x="399.7" y="385.7">DRAWING.</text>
<text x="399.7" y="391.8">ASK TEAM MEMBER</text>
<text x="400.1" y="402.5">C</text>
</g>
<g font-size="2.7" fill="#f0f">
<text x="436.6" y="408.7">25/12/2025</text>
<text x="450.9" y="408.8">25/12/2025</text>
<text x="466" y="408.9">25/12/2025</text>
</g>
<g font-size="2.5" fill="#800000">
<text x="554.9" y="218.3">DEBURR AND REMOVE SHARP</text>
<text x="555.2" y="221">EDGES UNLESS SHARP EDGE</text>
<text x="556.1" y="227.1">UNSP.RADII</text>
<text x="556.8" y="223.8">REQUIREMENT SPECIFIED</text>
<text x="571.4" y="226.9">UNSP.CHF.</text>
<text x="559.2" y="229.9">0.5 R</text>
<text x="572.3" y="230.1">0.5 X 45</text>
<text x="559.8" y="238">UP TO 10</text>
<text x="576.1" y="238.1">±1.5°</text>
<text x="558.5" y="242.2">10 UP TO 50</text>
<text x="575.5" y="242.3">±0°50'</text>
<text x="557.4" y="250.7">120 UP TO 400</text>
<text x="557.9" y="246.5">50 UP TO 120</text>
<text x="575.5" y="250.7">±0°15'</text>
<text x="575.5" y="246.5">±0°25'</text>
<text x="558.7" y="259.4">0.5 UP TO 3</text>
<text x="559.5" y="263.7">3 UP TO 6</text>
<text x="576.6" y="263.6">±0.2</text>
<text x="576.6" y="259.4">±0.1</text>
<text x="559" y="267.9">6 UP TO 30</text>
<text x="576.6" y="267.9">±0.5</text>
<text x="557.8" y="272.2">30 UP TO 120</text>
<text x="576.6" y="272.2">±0.8</text>
<text x="556.9" y="280.7">315 UP TO 1000</text>
<text x="557.3" y="276.4">120 UP TO 315</text>
<text x="576.6" y="276.4">±1.2</text>
<text x="577.7" y="280.7">±2</text>
<text x="556.4" y="284.9">1000 UP TO 2000</text>
<text x="577.6" y="284.9">±3</text>
<text x="558.9" y="289.2">OVER 2000</text>
<text x="577.7" y="289.3">±4</text>
<text x="560" y="297.9">UP TO 10</text>
<text x="577.1" y="297.9">±1°</text>
<text x="558.5" y="302.1">10 UP TO 50</text>
<text x="575.5" y="302.1">±0°30'</text>
<text x="557.4" y="310.6">120 UP TO 400</text>
<text x="558.2" y="306.3">50 UP TO 120</text>
<text x="575.5" y="310.6">±0°10'</text>
<text x="575.5" y="306.4">±0°20'</text>
<text x="558.8" y="319.2">0.5 UP TO 3</text>
<text x="559.4" y="323.4">3 UP TO 6</text>
<text x="576.6" y="319.2">±0.1</text>
<text x="576.6" y="323.5">±0.1</text>
<text x="558.9" y="327.7">6 UP TO 30</text>
<text x="576.7" y="327.7">±0.2</text>
<text x="557.8" y="332">30 UP TO 120</text>
<text x="576.6" y="332">±0.3</text>
<text x="556.8" y="340.5">315 UP TO 1000</text>
<text x="557.3" y="336.3">120 UP TO 315</text>
<text x="576.6" y="336.3">±0.5</text>
<text x="576.6" y="340.5">±0.8</text>
<text x="556.2" y="344.7">1000 UP TO 2000</text>
<text x="576.6" y="344.7">±1.2</text>
<text x="558.9" y="349">OVER 2000</text>
<text x="577.6" y="349">±2</text>
</g>
<g font-size="2.5" fill="#f0f">
<text x="45.4" y="275.5">1</text>
<text x="415.1" y="346.3">.</text>
<text x="530.6" y="346.5">,</text>
<text x="545.8" y="346.4">.</text>
<text x="405.9" y="351.8">1</text>
<text x="415.1" y="351.5">BLOCK WIDTH REDUCED BY 2 MM</text>
<text x="524.6" y="351.2">25/12/2025</text>
<text x="542.5" y="351.3">R6668</text>
<text x="475.1" y="391.2">--</text>
</g>
<g font-size="2.1" fill="#800000">
<text x="558.5" y="232.4">UNSPECIFIED TOL.(FAB)</text>
<text x="559.5" y="234.7">FOR ANGULAR IN mm.</text>
<text x="558.6" y="253.9">UNSPECIFIED TOL.(FAB)</text>
<text x="560.7" y="256.3">FOR LINEAR IN mm.</text>
<text x="558.7" y="292.3">UNSPECIFIED TOL.(M/C)</text>
<text x="559.6" y="294.7">FOR ANGULAR IN mm.</text>
<text x="558.7" y="313.7">UNSPECIFIED TOL.(M/C)</text>
<text x="560.6" y="316.1">FOR LINEAR IN mm.</text>
</g>
<text font-size="2.1" fill="#f0f" x="7.7" y="409.8" transform="rotate(-90 7.7 409.8)">\\srv01101\ExDM Uploading\2024-25\P24DK\P24DKA013003.dft</text>
</svg>
